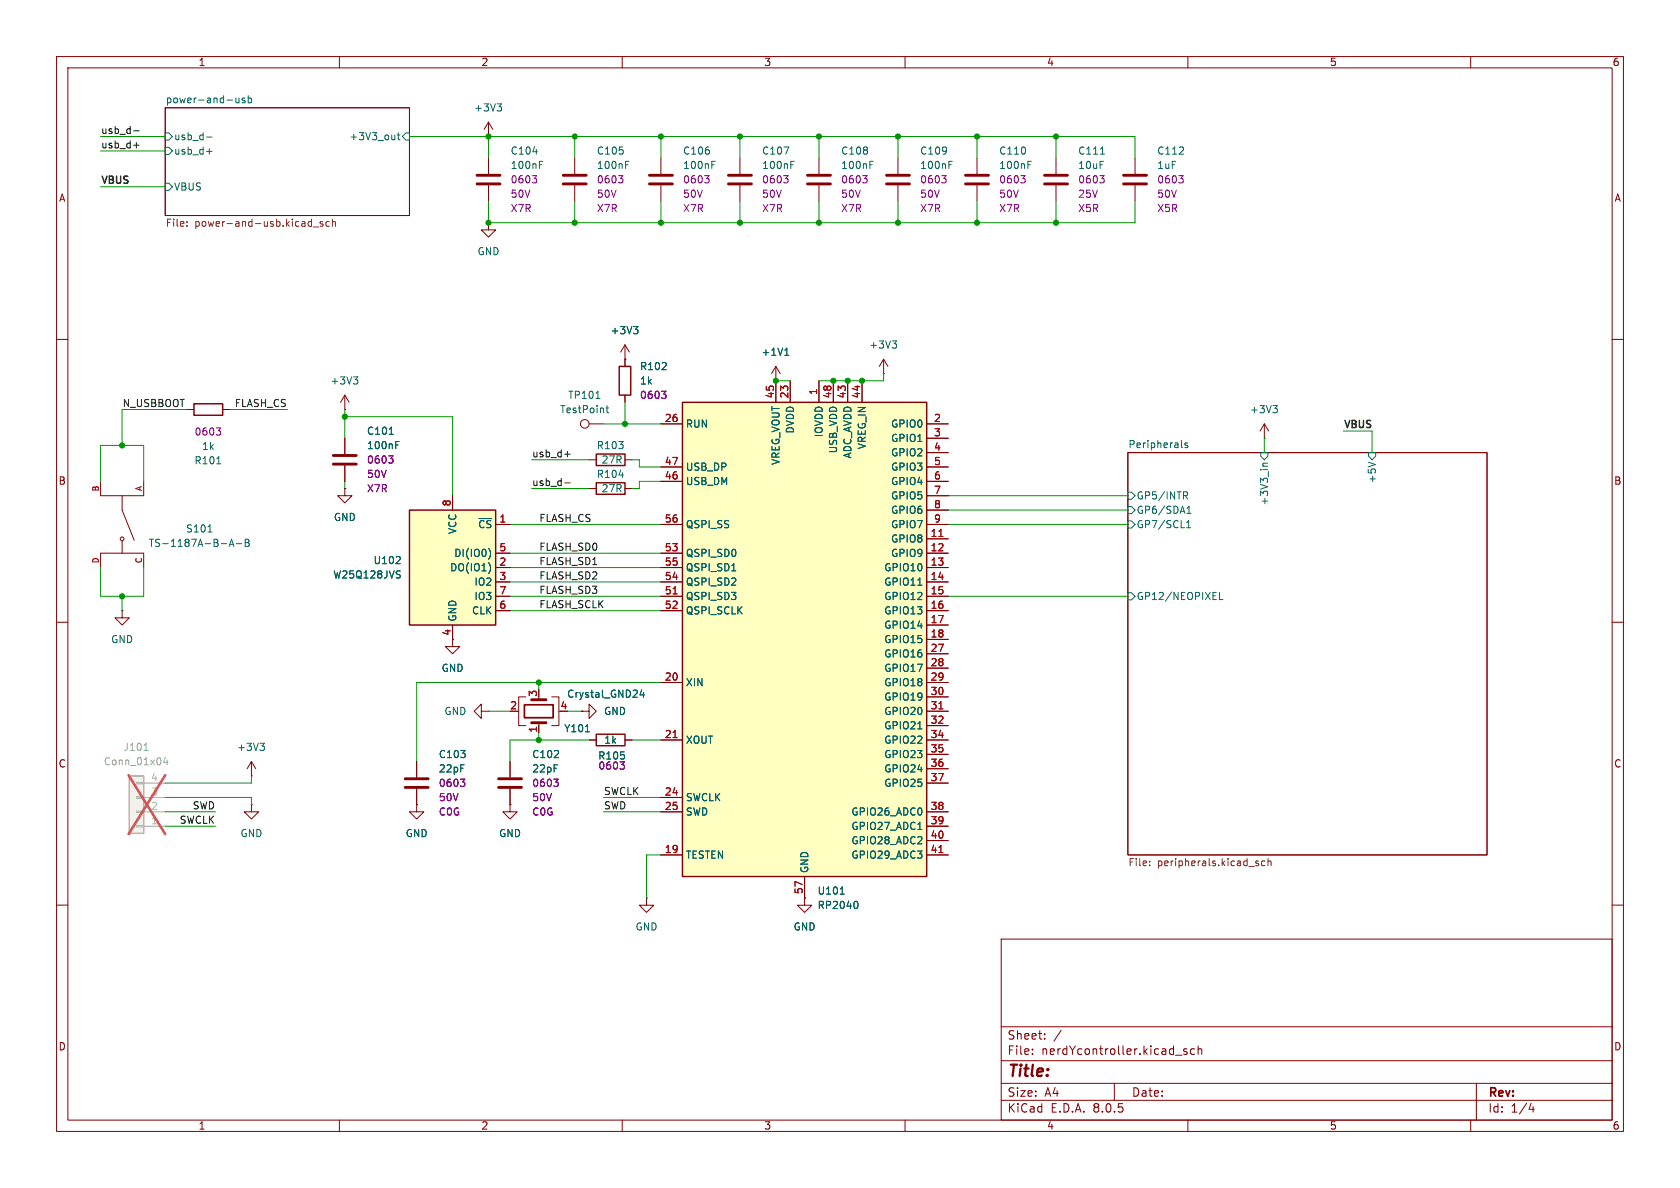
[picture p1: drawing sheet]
<svg xmlns="http://www.w3.org/2000/svg" width="297mm" height="210mm" viewBox="0 0 297 210" stroke-linecap="round" stroke-linejoin="round" font-family="sans-serif">
<g fill="none" stroke="#840000" stroke-width=".18">
<path d="M10 10h277v190h-277zM12 12h273v186h-273zM29.2 19.1h43.2v19h-43.2zM60 10v2M110 10v2M160 10v2M210 10v2M260 10v2M86.4 24.1h.1M86.4 21.6l-.8 1.3M86.4 21.6v2.5M86.4 21.6l.7 1.3"/>
<path d="M10 60h2M285 60h2M61 72.4h.1M61 69.9l-.8 1.2M61 69.9v2.5M61 69.9l.7 1.2M110.5 63.5h.1M110.5 61l-.8 1.2M110.5 61v2.5M110.5 61l.8 1.2M137.2 67.3h.1M137.2 64.8l-.8 1.2"/>
<path d="M137.2 64.8v2.5M137.2 64.8l.7 1.2M199.4 80h63.5v71.1h-63.5zM10 110h2M21.6 108v1.2h1.3l-1.3 1.3-1.3-1.3h1.3M21.6 108h.1M285 110h2M10 160h2M285 160h2M177 166h108v32h-108zM60 198v2M110 198v2"/>
<path d="M160 198v2M177 194.5h108M177 191.5h108M177 187.5h108M177 181.5h108M182.5 186.3v.1M182.5 185.5v.1M184.7 183.6v.1M184.7 182.8v.1M187.6 182.1l-1.3 2M197 191.5v3M207.8 186.5h1.2"/>
<path d="M209.8 185.5l-.3-.1-.3 .2 .1 .2 .5 .2v.3h-.6M210 198v2M211.2 185.5l-.5-.1-.2 .3v.4l.1 .2h.6M211.8 185.5l.2-.1 .4 .1 .1 .9M211.8 184.9v1.5M260 198v2M261 191.5v6.5M270.7 195l-.4 1.1h.9M271 195.6v1"/>
</g>
<g fill="none" stroke="#006464" stroke-width=".18">
<path d="M41.7 17.3l.1 .8 .3 .1 .2-.1M42.3 17.3v.9M43.3 17.4l-.3-.1-.2 .2 .1 .2 .4 .1v.3h-.5M43.9 17.4l.3-.1 .3 .3-.1 .5h-.5M43.9 16.9v1.3M87.9 18.4h.8l-.5 .4M88.4 18.8l.3 .3v.3l-.3 .2M29.2 23.5h.6l.7 .6-.7 .7h-.6zM29.2 26h.6l.7 .7-.7 .6h-.6zM29.2 32.4h.6l.7 .6-.7 .7h-.6zM36.5 24.2h1M36.5 26.8h1"/>
<path d="M70.2 23.9h.5M70.4 23.4v1.1l.3 .2M71.1 24.1l.7-.6h.6v1.3h-.6zM112 57.7h.8l-.4 .5M112.5 58.2l.3 .3v.3l-.3 .2M62.5 66.6h.8l-.5 .5M63 67.1l.3 .2v.3l-.3 .3M138.7 62.8h.8M138.9 61.8l.2-.3v1.3M208.9 79l.1 .1M210 78.3h-.3l-.2 .2v.2l.5 .1v.3h-.5M199.4 87h.6l.7 .6-.7 .7h-.6z"/>
<path d="M199.4 89.5h.6l.7 .7-.7 .6h-.6zM199.4 92.1h.6l.7 .6-.7 .6h-.6zM209.2 86.9h.5l.3 .3-.2 .3-.6 .1M209.5 87.6l.5 .6M209.8 93.3h.7M209.8 92.4l.3-.4v1.3M209.8 90.7h.8M209.8 89.8l.4-.3v1.2M222.9 80h1.3v.6l-.7 .7-.6-.7zM223.3 82.4h.8M224.1 81.9h-.8v.3l.1 .2M241.9 81.7l1.2 .4"/>
<path d="M241.9 80h1.3v.6l-.6 .7-.7-.7zM199.4 104.8h.6l.7 .6-.7 .6h-.6zM215.6 104.7v1.3h.6"/>
</g>
<g fill="none" stroke="#725600" stroke-width=".18">
<path d="M33.1 39.9v.1M33.1 39.2v.1M57.1 39.2h-.3l-.2 .1v.2l.5 .1v.3h-.5M58.2 39.2h-.3l-.3 .2 .1 .5h.5M58.8 39.3l.1-.1h.3l.1 .8M58.8 38.7v1.3M55.4 40.1h.9M203.2 152.9v.1M203.2 152.3v.1M222.2 152.6l.3 .1v.2l-.1 .1h-.3M222.2 152.2l.3 .1M223.6 152.3l-.3-.1-.3 .2 .1 .6h.5"/>
<path d="M224.2 152.3l.1-.1 .3 .1 .1 .7M224.2 151.8v1.2"/>
</g>
<path d="M22.9 137.2h2.5v10.1h-2.5z" fill="#f0f0f0"/>
<path d="M24.1 138.3h1.3v.3h-1.3zM25.4 138.4h3.8M24.1 140.8h1.3v.3h-1.3zM24.1 143.4h1.3v.2h-1.3zM24.1 145.9h1.3v.3h-1.3zM25.4 146.1h3.8M25.4 143.5h3.8M25.4 141h3.8" fill="none" stroke="#a1a1a1" stroke-width=".18"/>
<path d="M22.9 137.2h2.5v10.1h-2.5z" fill="none" stroke="#a1a1a1" stroke-width=".25"/>
<path d="M25.5 132.7h.7M29.2 133.9l-.3 .9h.8M29.5 134.4v.8" fill="none" stroke="#989898" stroke-width=".18"/>
<path d="M22.7 137l6.5 10.4M29.2 137l-6.5 10.4" fill="none" stroke="#e65255" stroke-width=".46"/>
<path d="M105.4 80.3h5.1v2h-5.1z" fill="none" stroke="#840000" stroke-width=".25"/>
<g fill="none" stroke="#840000" stroke-width=".18">
<path d="M86.4 39.4v1.2h1.2l-1.2 1.3-1.3-1.3h1.3M86.4 39.4h.1M86.4 27.9v2.8M86.4 32.8v2.8M61 77.5v2.8M156.2 66h.1M156.2 63.5l-.8 1.3M156.2 63.5v2.5M156.2 63.5l.8 1.3M61 86.4v1.2h1.2l-1.2 1.3-1.3-1.3h1.3M61 86.4h.1M61 82.3v2.8"/>
<path d="M104.1 81.3h1.3M110.5 81.3h1.3"/>
</g>
<path d="M84.3 32.5h4.1M84.3 31h4.1M58.9 82h4.1M58.9 80.5h4.1" fill="none" stroke="#840000" stroke-width=".51"/>
<path d="M94.2 26.8h.8M95.4 29.1h.4M95.4 28.5h.6M68.8 76.8h.7M70 78.7h.4M70 78h.6M157.7 60.3h.8l-.4 .5M158.3 60.8l.2 .2v.3l-.2 .2" fill="none" stroke="#006464" stroke-width=".18"/>
<path d="M94.1 31.1h.8l-.4 .4M94.6 31.5l.3 .3v.3l-.3 .2M68.7 80.6h.8l-.4 .5M69.2 81.1l.3 .2v.3l-.3 .3" fill="none" stroke="#840084" stroke-width=".18"/>
<path d="M120.6 71.1h43.2v83.8h-43.2z" fill="#ffffc2"/>
<path d="M34.3 71.4h5.1v2h-5.1zM109.5 64.8h2v5.1h-2zM120.6 71.1h43.2v83.8h-43.2zM105.4 85.3h5.1v2.1h-5.1zM105.4 129.8h5.1v2h-5.1z" fill="none" stroke="#840000" stroke-width=".25"/>
<g fill="none" stroke="#840000" stroke-width=".18">
<path d="M101.6 27.9v2.8M101.6 32.8v2.8M116.8 27.9v2.8M116.8 32.8v2.8M130.8 27.9v2.8M130.8 32.8v2.8M144.8 27.9v2.8M144.8 32.8v2.8M158.7 27.9v2.8M158.7 32.8v2.8M186.7 27.9v2.8M186.7 32.8v2.8"/>
<path d="M200.7 27.9v2.8M200.7 32.8v2.8M33 72.4h1.3M39.4 72.4h1.2M104.1 74.9h2.6M110.5 63.5v1.3M110.5 69.9v1.2M116.8 74.9h3.8M137.2 67.3v3.8M139.7 67.3v3.8M144.8 67.3v3.8M147.3 67.3v3.8"/>
<path d="M149.9 67.3v3.8M152.4 67.3v3.8M163.8 74.9h3.8M163.8 77.5h3.8M223.5 77.5h.1M223.5 74.9l-.7 1.3M223.5 74.9v2.6M223.5 74.9l.8 1.3M17.8 85.1v2.5h7.6v-2.5M21.6 87.6v2.6l2.1 5.3M21.6 95.6v2.2M104.1 86.4h1.3"/>
<path d="M110.5 86.4h1.3M116.8 97.8h3.8M116.8 85.1h3.8M116.8 82.6h3.8M116.8 92.7h3.8M163.8 95.3h3.8M163.8 97.8h3.8M163.8 80h3.8M163.8 85.1h3.8M163.8 82.6h3.8M163.8 92.7h3.8M163.8 87.6h3.8"/>
<path d="M163.8 90.2h3.8M17.8 100.3v-2.5h7.6v2.5M80 113v1.3h1.3l-1.3 1.3-1.3-1.3h1.3M116.8 100.3h3.8M116.8 102.9h3.8M116.8 105.4h3.8M116.8 108h3.8M163.8 100.3h3.8M163.8 102.9h3.8M163.8 105.4h3.8M163.8 108h3.8M163.8 110.5h3.8"/>
<path d="M163.8 113h3.8M163.8 115.6h3.8M163.8 118.1h3.8M44.4 137.2h.1M44.4 134.6l-.7 1.3M44.4 134.6v2.6M44.4 134.6l.8 1.3M73.7 134.6v2.8M73.7 139.4v2.8M85.1 125.7v-1.2l-1.3 1.2 1.3 1.3v-1.3h1.3M86.4 125.7h.1M90.2 134.6v2.8"/>
<path d="M90.2 139.4v2.8M91.4 125.7h.3M93 123.2h-1.3v5.1h1.3M95.2 127.8v1.7M97.5 123.2h1.3v5.1h-1.3M102.9 125.7h1.2v-1.2l1.3 1.2-1.3 1.3v-1.3M102.9 125.7h.1M104.1 130.8h1.3M110.5 130.8h1.3M116.8 120.7h3.8M116.8 130.8h3.8M163.8 120.7h3.8"/>
<path d="M163.8 130.8h3.8M163.8 123.2h3.8M163.8 125.7h3.8M163.8 128.3h3.8M163.8 133.4h3.8M163.8 135.9h3.8M163.8 138.4h3.8M44.4 142.2v1.3h1.3l-1.3 1.3-1.2-1.3h1.2M44.4 142.2h.1M90.2 142.2v1.3h1.2l-1.2 1.3-1.3-1.3h1.3M90.2 142.2h.1M114.3 158.8v1.2h1.3l-1.3 1.3-1.3-1.3h1.3"/>
<path d="M114.3 158.8h.1M116.8 151.1h3.8M116.8 141h3.8M116.8 143.5h3.8M142.2 158.8v1.2h1.3l-1.3 1.3-1.2-1.3h1.2M142.2 158.8h.1M142.2 154.9v3.9M163.8 151.1h3.8M163.8 143.5h3.8M163.8 146.1h3.8M163.8 148.6h3.8"/>
<circle cx="103.4" cy="74.9" r=".76"/>
<circle cx="21.6" cy="95.3" r=".33"/>
</g>
<path d="M166 94.8h.7M119 105h.7M119 130.4h.7M166 125.3h.7M166 150.7h.7" fill="none" stroke="#a90000" stroke-width=".18"/>
<g fill="none" stroke="#006464" stroke-width=".18">
<path d="M110.6 29.1h.4M110.6 28.5h.6M125.8 29.1h.5M125.8 28.5h.6M138.6 26h.8l-.5 1.2M139.8 29.1h.4M139.8 28.5h.6M153.8 29.1h.4M153.8 28.5h.6M167.8 29.1h.4M167.8 28.5h.6M194.5 27.2h.8"/>
<path d="M105.3 70.4h.8M107.1 72.1h.5M107.3 71.7v1.1l.3 .2M225 71.7h.8l-.4 .5M225.6 72.2l.2 .2v.3l-.2 .3M36.8 94.1h.7M38.3 82h.7M39.1 96.1h1M40.5 96.6l.4-1.3 .5 1.3M40.6 96.2h.6M41.8 96.1h.9M43.3 95.3h.5l.2 .3-.2 .3 .2 .1 .1 .3-.3 .3h-.5z"/>
<path d="M43.3 95.9h.5M109.4 84h.8M129.4 100.9h.7M162.3 103.4h.7M46 131.4h.7l-.4 .5M46.5 131.9l.2 .2v.3l-.2 .3M103.5 129.4h.7M113.4 121.9l-.3 .9h.8M113.7 122.4v.9M162.3 128.8h.7M148.5 158.1h.8M151.4 159.3a.79 .79 0 0 1 0 1.3"/>
<path d="M162.3 146.6h.7"/>
</g>
<g fill="none" stroke="#840000" stroke-width=".51">
<path d="M99.6 32.5h4M99.6 31h4M114.8 32.5h4.1M114.8 31h4.1M128.8 32.5h4M128.8 31h4M142.7 32.5h4.1M142.7 31h4.1M156.7 32.5h4.1M156.7 31h4.1M184.7 32.5h4M184.7 31h4"/>
<path d="M198.6 32.5h4.1M198.6 31h4.1M71.6 139.2h4.1M71.6 137.7h4.1M88.1 139.2h4.1M88.1 137.7h4.1M94 127.8h2.5M94 123.7h2.5"/>
</g>
<g fill="none" stroke="#840084" stroke-width=".18">
<path d="M109.3 31.1h.8l-.4 .4M109.9 31.5l.2 .3v.3l-.2 .2M124.6 31.1h.8l-.5 .4M125.1 31.5l.3 .3v.3l-.3 .2M138.5 31.1h.8l-.4 .4M139.1 31.5l.2 .3v.3l-.2 .2M152.5 31.1h.8l-.4 .4M153.1 31.5l.2 .3v.3l-.2 .2M166.5 31.1h.8l-.5 .4M167 31.5l.3 .3v.3l-.3 .2M194.4 31.1h.8l-.4 .4M195 31.5l.2 .3v.3l-.2 .2"/>
<path d="M208.4 31.1h.8l-.4 .4M208.9 31.5l.3 .3v.3l-.3 .2M38.2 75.6h.8l-.4 .5M38.8 76.1l.2 .3v.3l-.2 .2M117 69.2h.7l-.4 .4M117.5 69.6l.2 .3v.3l-.2 .2M81.4 137.7h.8l-.4 .5M81.9 138.2l.3 .3v.3l-.3 .2M97.9 137.7h.8l-.4 .5M98.4 138.2l.3 .3v.3l-.3 .2M110.1 135.2l.3 .2v.3l-.3 .3M110.4 134.7l-.4 .5"/>
</g>
<path d="M92.7 124.6h5.1v2.3h-5.1z" fill="none" stroke="#840000" stroke-width=".3"/>
<path d="M72.4 90.2h15.2v20.3h-15.2z" fill="#ffffc2"/>
<path d="M72.4 90.2h15.2v20.3h-15.2z" fill="none" stroke="#840000" stroke-width=".25"/>
<g fill="none" stroke="#840000" stroke-width=".18">
<path d="M172.7 27.9v2.8M172.7 32.8v2.8M61 77.5v2.8M110.5 63.5h.1M110.5 63.5v1.3M110.5 69.9v1.2M116.8 74.9h3.8M137.2 67.3h.1M137.2 67.3v3.8M139.7 67.3v3.8M144.8 67.3v3.8M147.3 67.3v3.8"/>
<path d="M149.9 67.3v3.8M152.4 67.3v3.8M163.8 74.9h3.8M163.8 77.5h3.8M61 86.4h.1M61 82.3v2.8M80 87.6v2.6M87.6 92.7h2.6M87.6 97.8h2.6M116.8 92.7h3.8M116.8 97.8h3.8M116.8 85.1h3.8"/>
<path d="M116.8 82.6h3.8M163.8 92.7h3.8M163.8 97.8h3.8M163.8 95.3h3.8M163.8 80h3.8M163.8 85.1h3.8M163.8 82.6h3.8M163.8 87.6h3.8M163.8 90.2h3.8M80 110.5v2.5M87.6 100.3h2.6M87.6 102.9h2.6"/>
<path d="M87.6 108h2.6M87.6 105.4h2.6M116.8 100.3h3.8M116.8 102.9h3.8M116.8 108h3.8M116.8 105.4h3.8M163.8 100.3h3.8M163.8 102.9h3.8M163.8 108h3.8M163.8 105.4h3.8M163.8 110.5h3.8M163.8 113h3.8"/>
<path d="M163.8 115.6h3.8M163.8 118.1h3.8M73.7 134.6v2.8M73.7 139.4v2.8M90.2 134.6v2.8M90.2 139.4v2.8M95.2 128.3v1.2M102.9 125.7h.1M104.1 130.8h1.3M110.5 130.8h1.3M116.8 120.7h3.8M116.8 130.8h3.8"/>
<path d="M163.8 120.7h3.8M163.8 130.8h3.8M163.8 123.2h3.8M163.8 125.7h3.8M163.8 128.3h3.8M163.8 133.4h3.8M163.8 135.9h3.8M163.8 138.4h3.8M73.7 142.2v1.3h1.2l-1.2 1.3-1.3-1.3h1.3M73.7 142.2h.1M90.2 142.2h.1M116.8 151.1h3.8"/>
<path d="M116.8 141h3.8M116.8 143.5h3.8M142.2 158.8h.1M142.2 154.9v3.9M163.8 151.1h3.8M163.8 143.5h3.8M163.8 146.1h3.8M163.8 148.6h3.8"/>
</g>
<g fill="none" stroke="#006464" stroke-width=".18">
<path d="M181.7 29.1h.4M181.7 28.5h.6M112 57.7h.8l-.4 .5M112.5 58.2l.3 .3v.3l-.3 .2M68.8 76.8h.7M70 78.7h.4M70 78h.6M138.7 62.8h.8M138.9 61.8l.2-.3v1.3M70 99.6h.8M70.7 98.5v.4M86.4 97a1.49 1.49 0 0 1 0 1.8"/>
<path d="M70.3 100.9l.5 .1M70.5 101.6l.3 .2-.3 .4M86.7 100v.8M129.4 100.9h.7M162.3 103.4h.7M103.5 129.4h.7M113.4 121.9l-.3 .9h.8M113.7 122.4v.9M162.3 128.8h.7M148.5 158.1h.8M151.4 159.3a.79 .79 0 0 1 0 1.3M162.3 146.6h.7"/>
</g>
<path d="M170.7 32.5h4.1M170.7 31h4.1" fill="none" stroke="#840000" stroke-width=".51"/>
<path d="M180.5 31.1h.7l-.4 .4M181 31.5l.2 .3v.3l-.2 .2M117 69.2h.7l-.4 .4M117.5 69.6l.2 .3v.3l-.2 .2M68.7 80.6h.8l-.4 .5M69.2 81.1l.3 .2v.3l-.3 .3M81.4 137.7h.8l-.4 .5M81.9 138.2l.3 .3v.3l-.3 .2M97.9 137.7h.8l-.4 .5M98.4 138.2l.3 .3v.3l-.3 .2M110.1 135.2l.3 .2v.3l-.3 .3M110.4 134.7l-.4 .5" fill="none" stroke="#840084" stroke-width=".18"/>
<path d="M23.6 25.7h1M23.6 23.1h1M99.8 80.3h1M99.8 85.4h1" fill="none" stroke="#0f0f0f" stroke-width=".18"/>
<g fill="none" stroke="#009600" stroke-width=".18">
<path d="M17.8 24.1h11.4M17.8 33h11.4M17.8 26.7h11.4M72.4 24.1h128.3v3.8M86.4 35.6v3.8h114.3v-3.8M86.4 24.1v3.8M101.6 24.1v3.8M101.6 35.6v3.8M116.8 24.1v3.8M116.8 35.6v3.8M130.8 24.1v3.8M130.8 35.6v3.8"/>
<path d="M144.8 24.1v3.8M144.8 35.6v3.8M158.7 24.1v3.8M158.7 35.6v3.8M172.7 24.1v3.8M172.7 35.6v3.8M186.7 24.1v3.8M186.7 35.6v3.8M33 72.4h-11.4v6.3M40.6 72.4h10.2M61 72.4v5.1M61 73.7h19v13.9"/>
<path d="M106.7 74.9h10.1M110.5 71.1v3.8M137.2 67.3h2.5M156.2 66v1.3h-11.4M223.5 77.5v2.5M237.5 76.2h5.1v3.8M17.8 85.1v-6.4h7.6v6.4M61 85.1v1.3M90.2 92.7h26.6M90.2 97.8h26.6M94 81.3h10.1M94 86.4h10.1"/>
<path d="M111.8 81.3h1.2v1.3h3.8M116.8 85.1h-3.8v1.3h-1.2M167.6 87.6h31.8M167.6 90.2h31.8M167.6 92.7h31.8M17.8 100.3v5.1h7.6v-5.1M21.6 105.4v2.6M90.2 105.4h26.6M90.2 100.3h26.6M90.2 108h26.6M90.2 102.9h26.6M167.6 105.4h31.8"/>
<path d="M44.4 137.2v1.2h-15.2M86.4 125.7h3.8M95.2 120.7v1.2M95.2 129.5v1.3M100.3 125.7h2.6M104.1 130.8h-13.9v3.8M111.8 130.8h5M116.8 120.7h-43.1v13.9M29.2 146.1h8.9M29.2 141h15.2v1.2M29.2 143.5h8.9M106.7 141h10.1"/>
<path d="M106.7 143.5h10.1M116.8 151.1h-2.5v7.7"/>
</g>
<path d="M166 94.8h.7M119 105h.7M119 130.4h.7M166 125.3h.7M166 150.7h.7" fill="none" stroke="#a90000" stroke-width=".18"/>
<g fill="#009600" stroke="#009600" stroke-width=".18">
<circle cx="158.7" cy="24.1" r=".46"/>
<circle cx="130.8" cy="39.4" r=".46"/>
<circle cx="144.8" cy="39.4" r=".46"/>
<circle cx="144.8" cy="24.1" r=".46"/>
<circle cx="130.8" cy="24.1" r=".46"/>
<circle cx="116.8" cy="24.1" r=".46"/>
<circle cx="116.8" cy="39.4" r=".46"/>
<circle cx="158.7" cy="39.4" r=".46"/>
<circle cx="149.9" cy="67.3" r=".46"/>
<circle cx="147.3" cy="67.3" r=".46"/>
<circle cx="137.2" cy="67.3" r=".46"/>
<circle cx="86.4" cy="24.1" r=".46"/>
<circle cx="101.6" cy="24.1" r=".46"/>
<circle cx="101.6" cy="39.4" r=".46"/>
<circle cx="110.5" cy="74.9" r=".46"/>
<circle cx="95.2" cy="130.8" r=".46"/>
<circle cx="95.2" cy="120.7" r=".46"/>
<circle cx="186.7" cy="24.1" r=".46"/>
<circle cx="186.7" cy="39.4" r=".46"/>
<circle cx="152.4" cy="67.3" r=".46"/>
<circle cx="172.7" cy="24.1" r=".46"/>
<circle cx="172.7" cy="39.4" r=".46"/>
<circle cx="61" cy="73.7" r=".46"/>
<circle cx="86.4" cy="39.4" r=".46"/>
<circle cx="21.6" cy="78.7" r=".46"/>
<circle cx="21.6" cy="105.4" r=".46"/>
</g>
<text font-size="2.8" fill="#840000" x="178" y="190.9">Title:</text>
<g font-size="2.1" fill="#840000">
<text x="178" y="184">Sheet:</text>
<text x="178" y="186.7">File:</text>
<text x="184.1" y="186.7">nerdYcontroller.kicad_sch</text>
<text x="178" y="196.9">KiCad</text>
<text x="178" y="194.1">Size:</text>
<text x="184.7" y="194.1">A4</text>
<text x="185.7" y="196.9">E.D.A.</text>
<text x="193.3" y="196.9">8.0.5</text>
<text x="200" y="194.1">Date:</text>
<text x="263" y="194.3">Rev:</text>
<text x="263" y="196.9">Id:</text>
<text x="267.1" y="196.9">1/4</text>
</g>
<g font-size="1.8" fill="#840000">
<text x="35" y="11.9">1</text>
<text x="85" y="11.9">2</text>
<text x="135" y="11.9">3</text>
<text x="185" y="11.9">4</text>
<text x="235" y="11.9">5</text>
<text x="285" y="11.9">6</text>
<text x="10.3" y="35.9">A</text>
<text x="285.3" y="35.9">A</text>
<text x="10.3" y="85.9">B</text>
<text x="285.3" y="85.9">B</text>
<text x="10.3" y="135.9">C</text>
<text x="285.3" y="135.9">C</text>
<text x="10.3" y="185.9">D</text>
<text x="285.3" y="185.9">D</text>
<text x="35" y="199.9">1</text>
<text x="85" y="199.9">2</text>
<text x="135" y="199.9">3</text>
<text x="185" y="199.9">4</text>
<text x="235" y="199.9">5</text>
<text x="285" y="199.9">6</text>
</g>
<g font-size="1.8" fill="#0f0f0f">
<text x="17.8" y="23.8">usb_d-</text>
<text x="17.8" y="26.3">usb_d+</text>
<text x="17.8" y="32.6">VBUS</text>
<text x="21.6" y="72">N_USBBOOT</text>
<text x="41.4" y="72">FLASH_CS</text>
<text x="237.5" y="75.8">VBUS</text>
<text x="94" y="80.9">usb_d+</text>
<text x="94" y="86">usb_d-</text>
<text x="95.2" y="92.4">FLASH_CS</text>
<text x="95.2" y="97.4">FLASH_SD0</text>
<text x="95.2" y="100">FLASH_SD1</text>
<text x="95.2" y="107.6">FLASH_SCLK</text>
<text x="95.2" y="105.1">FLASH_SD3</text>
<text x="95.2" y="102.5">FLASH_SD2</text>
<text x="34" y="143.2">SWD</text>
<text x="106.7" y="143.2">SWD</text>
<text x="106.7" y="140.6">SWCLK</text>
<text x="31.7" y="145.7">SWCLK</text>
</g>
<g font-size="1.8" fill="#006464">
<text x="29.2" y="18.3">power-and-usb</text>
<text x="83.7" y="19.9">+3V3</text>
<text x="30.7" y="25">usb_d-</text>
<text x="30.7" y="27.5">usb_d+</text>
<text x="61.7" y="25">+3V3_out</text>
<text x="90.2" y="27.5">C104</text>
<text x="105.4" y="27.5">C105</text>
<text x="120.7" y="27.5">C106</text>
<text x="134.6" y="27.5">C107</text>
<text x="148.6" y="27.5">C108</text>
<text x="162.6" y="27.5">C109</text>
<text x="176.5" y="27.5">C110</text>
<text x="190.5" y="27.5">C111</text>
<text x="204.5" y="27.5">C112</text>
<text x="30.7" y="33.9">VBUS</text>
<text x="90.2" y="30.1">100nF</text>
<text x="105.4" y="30.1">100nF</text>
<text x="120.7" y="30.1">100nF</text>
<text x="134.6" y="30.1">100nF</text>
<text x="148.6" y="30.1">100nF</text>
<text x="162.6" y="30.1">100nF</text>
<text x="176.5" y="30.1">100nF</text>
<text x="190.5" y="30.1">10uF</text>
<text x="204.5" y="30.1">1uF</text>
<text x="84.3" y="45.3">GND</text>
<text x="107.8" y="59.3">+3V3</text>
<text x="113" y="65.6">R102</text>
<text x="134.5" y="63.1">+1V1</text>
<text x="153.6" y="61.8">+3V3</text>
<text x="58.3" y="68.2">+3V3</text>
<text x="100.3" y="70.7">TP101</text>
<text x="113" y="68.2">1k</text>
<text x="64.8" y="77.1">C101</text>
<text x="98.9" y="73.3">TestPoint</text>
<text x="121.2" y="75.8">RUN</text>
<text x="140.6" y="76.7" transform="rotate(-90 140.6 76.7)">DVDD</text>
<text x="145.6" y="77.4" transform="rotate(-90 145.6 77.4)">IOVDD</text>
<text x="157.4" y="75.8">GPIO0</text>
<text x="220.9" y="73.3">+3V3</text>
<text x="34.3" y="82.3">R101</text>
<text x="35.6" y="79.7">1k</text>
<text x="64.8" y="79.6">100nF</text>
<text x="105.4" y="79.6">R103</text>
<text x="106.3" y="82.1">27R</text>
<text x="121.2" y="83.4">USB_DP</text>
<text x="138" y="82.3" transform="rotate(-90 138 82.3)">VREG_VOUT</text>
<text x="148.2" y="80.2" transform="rotate(-90 148.2 80.2)">USB_VDD</text>
<text x="150.7" y="81.1" transform="rotate(-90 150.7 81.1)">ADC_AVDD</text>
<text x="153.3" y="79.5" transform="rotate(-90 153.3 79.5)">VREG_IN</text>
<text x="157.4" y="78.3">GPIO1</text>
<text x="157.4" y="80.9">GPIO2</text>
<text x="157.4" y="83.4">GPIO3</text>
<text x="199.4" y="79.3">Peripherals</text>
<text x="105.4" y="84.7">R104</text>
<text x="106.3" y="87.2">27R</text>
<text x="121.2" y="86">USB_DM</text>
<text x="157.4" y="86">GPIO4</text>
<text x="157.4" y="88.5">GPIO5</text>
<text x="200.9" y="88.5">GP5/INTR</text>
<text x="224.4" y="89.5" transform="rotate(-90 224.4 89.5)">+3V3_in</text>
<text x="243.4" y="85.5" transform="rotate(-90 243.4 85.5)">+5V</text>
<text x="32.8" y="94.3">S101</text>
<text x="58.9" y="92.3">GND</text>
<text x="80.9" y="94.5" transform="rotate(-90 80.9 94.5)">VCC</text>
<text x="84.4" y="93.6">~{CS}</text>
<text x="121.2" y="93.6">QSPI_SS</text>
<text x="157.4" y="91">GPIO6</text>
<text x="157.4" y="93.6">GPIO7</text>
<text x="200.9" y="91">GP6/SDA1</text>
<text x="200.9" y="93.6">GP7/SCL1</text>
<text x="26.2" y="96.9">TS-1187A-B-A-B</text>
<text x="65.9" y="99.9">U102</text>
<text x="79.5" y="101.2">DO(IO1)</text>
<text x="80.2" y="98.7">DI(IO0)</text>
<text x="121.2" y="98.7">QSPI_SD0</text>
<text x="121.2" y="101.2">QSPI_SD1</text>
<text x="156.2" y="101.2">GPIO10</text>
<text x="157.4" y="96.1">GPIO8</text>
<text x="157.4" y="98.7">GPIO9</text>
<text x="58.8" y="102.5">W25Q128JVS</text>
<text x="83.8" y="103.7">IO2</text>
<text x="83.8" y="106.3">IO3</text>
<text x="121.2" y="106.3">QSPI_SD3</text>
<text x="121.2" y="103.7">QSPI_SD2</text>
<text x="156.2" y="103.7">GPIO11</text>
<text x="156.2" y="106.3">GPIO12</text>
<text x="200.9" y="106.3">GP12/NEOPIXEL</text>
<text x="19.6" y="113.9">GND</text>
<text x="80.9" y="110" transform="rotate(-90 80.9 110)">GND</text>
<text x="83.4" y="108.8">CLK</text>
<text x="121.2" y="108.8">QSPI_SCLK</text>
<text x="156.2" y="108.8">GPIO13</text>
<text x="156.2" y="111.4">GPIO14</text>
<text x="156.2" y="113.9">GPIO15</text>
<text x="78" y="119">GND</text>
<text x="156.2" y="116.4">GPIO16</text>
<text x="156.2" y="119">GPIO17</text>
<text x="100.2" y="123.5">Crystal_GND24</text>
<text x="121.2" y="121.5">XIN</text>
<text x="156.2" y="121.5">GPIO18</text>
<text x="156.2" y="124.1">GPIO19</text>
<text x="78.5" y="126.6">GND</text>
<text x="99.6" y="129.6">Y101</text>
<text x="106.7" y="126.6">GND</text>
<text x="106.7" y="131.7">1k</text>
<text x="121.2" y="131.7">XOUT</text>
<text x="156.2" y="126.6">GPIO20</text>
<text x="156.2" y="129.1">GPIO21</text>
<text x="156.2" y="131.7">GPIO22</text>
<text x="41.8" y="132.9">+3V3</text>
<text x="77.5" y="134.2">C103</text>
<text x="77.5" y="136.8">22pF</text>
<text x="94" y="134.2">C102</text>
<text x="94" y="136.8">22pF</text>
<text x="156.2" y="134.2">GPIO23</text>
<text x="156.2" y="136.8">GPIO24</text>
<text x="121.2" y="141.8">SWCLK</text>
<text x="156.2" y="139.3">GPIO25</text>
<text x="42.4" y="148.2">GND</text>
<text x="71.6" y="148.2">GND</text>
<text x="88.1" y="148.2">GND</text>
<text x="121.2" y="144.4">SWD</text>
<text x="150.4" y="144.4">GPIO26_ADC0</text>
<text x="150.4" y="146.9">GPIO27_ADC1</text>
<text x="150.4" y="149.5">GPIO28_ADC2</text>
<text x="121.2" y="152">TESTEN</text>
<text x="143.1" y="154.4" transform="rotate(-90 143.1 154.4)">GND</text>
<text x="150.4" y="152">GPIO29_ADC3</text>
<text x="144.4" y="158.3">U101</text>
<text x="144.4" y="160.9">RP2040</text>
<text x="112.3" y="164.7">GND</text>
<text x="140.2" y="164.7">GND</text>
</g>
<g font-size="1.8" fill="#840084">
<text x="90.2" y="32.6">0603</text>
<text x="90.2" y="35.2">50V</text>
<text x="105.4" y="32.6">0603</text>
<text x="105.4" y="35.2">50V</text>
<text x="120.7" y="32.6">0603</text>
<text x="120.7" y="35.2">50V</text>
<text x="134.6" y="32.6">0603</text>
<text x="134.6" y="35.2">50V</text>
<text x="148.6" y="32.6">0603</text>
<text x="148.6" y="35.2">50V</text>
<text x="162.6" y="32.6">0603</text>
<text x="162.6" y="35.2">50V</text>
<text x="176.5" y="32.6">0603</text>
<text x="176.5" y="35.2">50V</text>
<text x="190.5" y="32.6">0603</text>
<text x="190.5" y="35.2">25V</text>
<text x="204.5" y="32.6">0603</text>
<text x="204.5" y="35.2">50V</text>
<text x="90.2" y="37.7">X7R</text>
<text x="105.4" y="37.7">X7R</text>
<text x="120.7" y="37.7">X7R</text>
<text x="134.6" y="37.7">X7R</text>
<text x="148.6" y="37.7">X7R</text>
<text x="162.6" y="37.7">X7R</text>
<text x="176.5" y="37.7">X7R</text>
<text x="190.5" y="37.7">X5R</text>
<text x="204.5" y="37.7">X5R</text>
<text x="113" y="70.7">0603</text>
<text x="34.3" y="77.2">0603</text>
<text x="64.8" y="82.1">0603</text>
<text x="64.8" y="84.7">50V</text>
<text x="64.8" y="87.2">X7R</text>
<text x="105.7" y="134.5">R105</text>
<text x="105.7" y="136.2">0603</text>
<text x="77.5" y="139.3">0603</text>
<text x="77.5" y="141.8">50V</text>
<text x="94" y="139.3">0603</text>
<text x="94" y="141.8">50V</text>
<text x="77.5" y="144.4">C0G</text>
<text x="94" y="144.4">C0G</text>
</g>
<g font-size="1.8" fill="#725600">
<text x="29.2" y="40.4">File:</text>
<text x="34.4" y="40.4">power-and-usb.kicad_sch</text>
<text x="199.4" y="153.4">File:</text>
<text x="204.6" y="153.4">peripherals.kicad_sch</text>
</g>
<g font-size="1.8" fill="#a90000">
<text x="136.9" y="70.5" transform="rotate(-90 136.9 70.5)">45</text>
<text x="139.4" y="70.5" transform="rotate(-90 139.4 70.5)">23</text>
<text x="144.5" y="69.9" transform="rotate(-90 144.5 69.9)">1</text>
<text x="147.1" y="70.5" transform="rotate(-90 147.1 70.5)">48</text>
<text x="149.6" y="70.5" transform="rotate(-90 149.6 70.5)">43</text>
<text x="152.1" y="70.5" transform="rotate(-90 152.1 70.5)">44</text>
<text x="117.4" y="74.7">26</text>
<text x="165" y="74.7">2</text>
<text x="165" y="77.2">3</text>
<text x="117.4" y="82.3">47</text>
<text x="165" y="79.8">4</text>
<text x="165" y="82.3">5</text>
<text x="79.8" y="89.6" transform="rotate(-90 79.8 89.6)">8</text>
<text x="117.4" y="84.8">46</text>
<text x="165" y="84.8">6</text>
<text x="165" y="87.4">7</text>
<text x="165" y="89.9">8</text>
<text x="88.2" y="92.5">1</text>
<text x="117.4" y="92.5">56</text>
<text x="164.4" y="95">11</text>
<text x="165" y="92.5">9</text>
<text x="88.2" y="100.1">2</text>
<text x="88.2" y="97.5">5</text>
<text x="117.4" y="97.5">53</text>
<text x="117.4" y="100.1">55</text>
<text x="164.4" y="97.5">12</text>
<text x="164.4" y="100.1">13</text>
<text x="88.2" y="102.6">3</text>
<text x="88.2" y="107.7">6</text>
<text x="88.2" y="105.2">7</text>
<text x="117.4" y="105.2">51</text>
<text x="117.4" y="107.7">52</text>
<text x="117.4" y="102.6">54</text>
<text x="164.4" y="102.6">14</text>
<text x="164.4" y="105.2">15</text>
<text x="164.4" y="107.7">16</text>
<text x="79.8" y="112.5" transform="rotate(-90 79.8 112.5)">4</text>
<text x="164.4" y="110.2">17</text>
<text x="164.4" y="112.8">18</text>
<text x="164.4" y="115.3">27</text>
<text x="164.4" y="117.9">28</text>
<text x="90.1" y="125.5">2</text>
<text x="95" y="123.3" transform="rotate(-90 95 123.3)">3</text>
<text x="99" y="125.5">4</text>
<text x="117.4" y="120.4">20</text>
<text x="164.4" y="120.4">29</text>
<text x="164.4" y="122.9">30</text>
<text x="164.4" y="125.5">31</text>
<text x="95" y="129.6" transform="rotate(-90 95 129.6)">1</text>
<text x="117.4" y="130.6">21</text>
<text x="164.4" y="128">32</text>
<text x="164.4" y="130.6">34</text>
<text x="164.4" y="133.1">35</text>
<text x="164.4" y="135.6">36</text>
<text x="117.4" y="140.7">24</text>
<text x="117.4" y="143.3">25</text>
<text x="164.4" y="138.2">37</text>
<text x="164.4" y="143.3">38</text>
<text x="164.4" y="145.8">39</text>
<text x="164.4" y="148.3">40</text>
<text x="117.4" y="150.9">19</text>
<text x="164.4" y="150.9">41</text>
<text x="142" y="158.2" transform="rotate(-90 142 158.2)">57</text>
</g>
<g font-size="1.8" fill="#989898">
<text x="18.3" y="135.5">Conn_01x04</text>
<text x="21.7" y="132.9">J101</text>
</g>
<g font-size="1.8" fill="#aaa">
<text x="26.6" y="143.3">2</text>
<text x="26.6" y="140.7">3</text>
<text x="26.6" y="138.2">4</text>
<text x="26.6" y="145.8">1</text>
</g>
<g font-size="1.4" fill="#a90000">
<text x="17.5" y="87" transform="rotate(-90 17.5 87)">B</text>
<text x="25.1" y="86.9" transform="rotate(-90 25.1 86.9)">A</text>
<text x="17.5" y="99.7" transform="rotate(-90 17.5 99.7)">D</text>
<text x="25.1" y="99.7" transform="rotate(-90 25.1 99.7)">C</text>
</g>
</svg>
